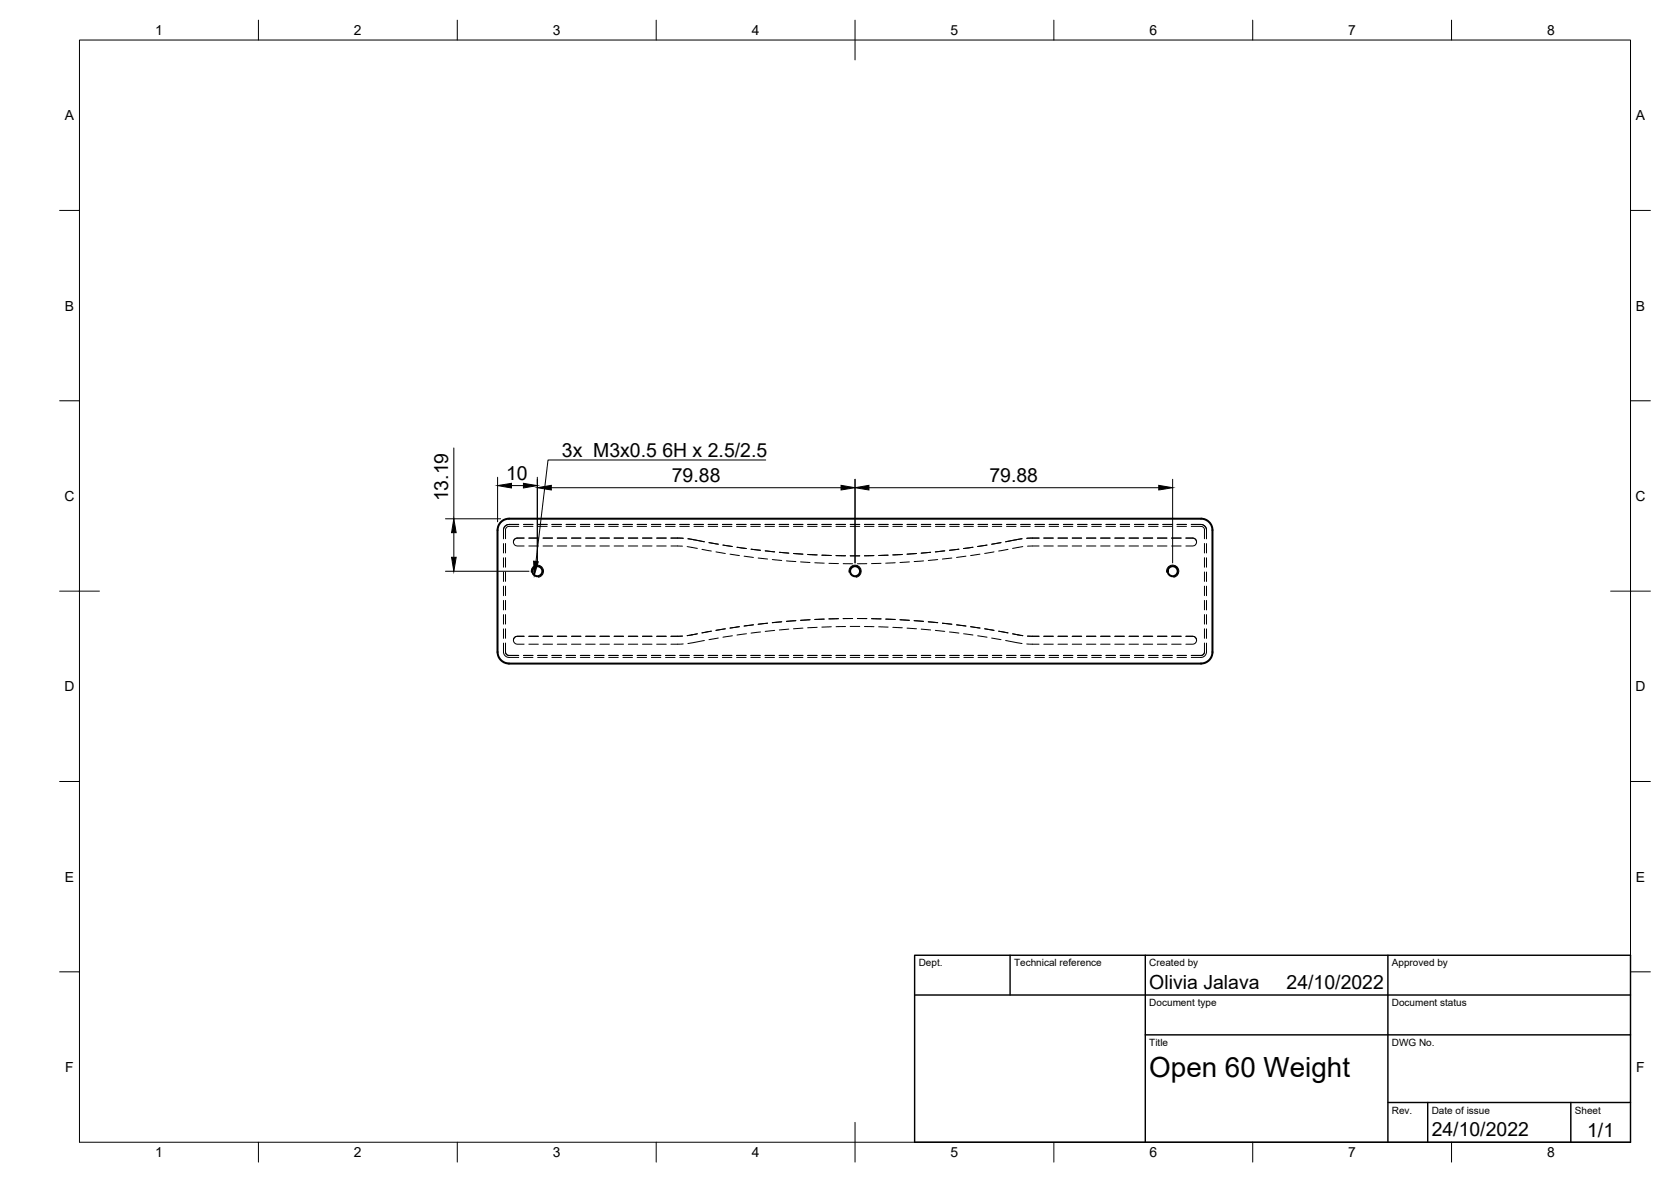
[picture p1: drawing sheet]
<svg xmlns="http://www.w3.org/2000/svg" width="420mm" height="297mm" viewBox="0 0 420 297" stroke-linecap="round" stroke-linejoin="round" font-family="sans-serif">
<!-- layer: Visible -->
<g fill="none" stroke="#000" stroke-width=".51">
<path d="M128 166.8h174M128 166.7a2.9 2.9 0 0 1-2.9-2.8v-30.7a2.87 2.87 0 0 1 2.9-2.8h174a2.87 2.87 0 0 1 2.9 2.8v30.7a2.87 2.87 0 0 1-2.9 2.8"/>
<circle cx="135.1" cy="143.5" r="1.26"/>
<circle cx="215" cy="143.5" r="1.26"/>
<circle cx="294.9" cy="143.5" r="1.26"/>
</g>
<!-- layer: Hidden -->
<g fill="none" stroke="#000" stroke-width=".25">
<path d="M126.6 133.2v2.2M126.6 136.6v2.4M127.1 136.6v2.4M128 131.8a1.41 1.41 0 0 0-1.4 1.4M128 131.8l-1 .5-.4 .9M128 131.8h2.4M129.1 136.2a.97 .97 0 0 1 1-1h1.7h-1.7a.99 .99 0 0 0-1 1 .99 .99 0 0 0 1 1h1.7M130.4 132.3h-2.4a.87 .87 0 0 0-.9 .9v2.2M131.6 131.8h2.4M131.6 132.3h2.4M133 137.2h2.4M133 135.2h2.4"/>
<path d="M135.2 131.8h2.4M135.2 132.3h2.4M136.5 137.2h2.4M136.5 135.2h2.4M138.8 131.8h2.4M138.8 132.3h2.4M140.1 137.2h2.4M140.1 135.2h2.4M142.3 131.8h2.4M142.3 132.3h2.4M143.7 137.2h2.4M143.7 135.2h2.4"/>
<path d="M145.9 131.8h2.4M145.9 132.3h2.4M147.3 137.2h2.3M147.3 135.2h2.3M149.5 131.8h2.4M149.5 132.3h2.4M150.8 137.2h2.4M150.8 135.2h2.4M153.1 131.8h2.3M153.1 132.3h2.3M154.4 137.2h2.4M154.4 135.2h2.4"/>
<path d="M156.6 131.8h2.4M156.6 132.3h2.4M158 137.2h2.4M158 135.2h2.4M160.2 131.8h2.4M160.2 132.3h2.4M161.5 137.2h2.4M161.5 135.2h2.4M163.8 131.8h2.4M163.8 132.3h2.4M165.1 137.2h2.4M165.1 135.2h2.4"/>
<path d="M167.3 131.8h2.4M167.3 132.3h2.4M168.7 137.2l2.9 .1M168.7 135.2h1.7M170.4 135.2l1.4 .1zM170.9 131.8h2.4M170.9 132.3h2.4M172.8 137.4l2.5 .4M173 135.4l1.4 .2zM174.4 135.6l2.7 .6zM174.5 131.8h2.4M174.5 132.3h2.4"/>
<path d="M176.5 138.1l2.4 .4M178.1 131.8h2.3M178.1 132.3h2.3M178.3 136.4l2.3 .4zM180 138.7l2.4 .4M181.6 131.8h2.4M181.6 132.3h2.4M181.8 137l2.3 .3zM183.6 139.3l2.3 .3M185.2 131.8h2.4M185.2 132.3h2.4M185.3 137.5l2.4 .3z"/>
<path d="M187.1 139.8l2.3 .3M188.8 131.8h2.4M188.8 132.3h2.4M188.8 138l2.4 .3zM192.4 131.8h2.3M192.4 132.3h2.3M192.4 138.4l2.4 .3zM195.9 131.8h2.4M195.9 132.3h2.4M196 138.8l2.3 .2zM199.5 131.8h2.4M199.5 132.3h2.4"/>
<path d="M199.5 139.1l2.4 .2zM203.1 139.3l2.3 .2M203.1 139.3l2.4 .2M203.1 131.8h2.3M203.1 132.3h2.3M206.7 139.5l2.3 .1zM206.7 131.8h2.3M206.7 132.3h2.3M210.2 139.6l2.4 .1zM210.2 131.8h2.4M210.2 132.3h2.4M213.8 139.7h2.4z"/>
<path d="M213.8 131.8h2.4M213.8 132.3h2.4M217.4 139.7l2.3-.1zM217.4 131.8h2.4M217.4 132.3h2.4M220.9 139.6l2.4-.1zM220.9 131.8h2.4M220.9 132.3h2.4M224.5 131.8h2.4M224.5 132.3h2.4M226.9 139.3l-2.4 .2 2.4-.2M228.1 139.3l2.3-.2z"/>
<path d="M228.1 131.8h2.4M228.1 132.3h2.4M231.6 139l2.4-.2zM231.6 131.8h2.4M231.6 132.3h2.4M235.2 138.7l2.4-.3zM235.2 131.8h2.4M235.2 132.3h2.4M238.7 138.3l2.4-.3zM238.8 131.8h2.4M238.8 132.3h2.4M242.3 137.8l2.3-.3z"/>
<path d="M242.4 131.8h2.4M242.4 132.3h2.4M242.9 139.8l-2.4 .3M245.8 137.3l2.4-.3zM245.9 131.8h2.4M245.9 132.3h2.4M246.4 139.3l-2.3 .3M249.3 136.8l2.4-.4zM249.5 131.8h2.4M249.5 132.3h2.4M249.9 138.7l-2.3 .4M252.9 136.2l2.7-.6z"/>
<path d="M253.1 131.8h2.4M253.1 132.3h2.4M253.4 138.1l-2.3 .4M255.6 135.6l1.4-.2zM256.6 131.8h2.4M256.6 132.3h2.4M257.2 137.4l-2.6 .4M258.2 135.3l1.4-.1zM259.6 135.2h1.7M260.2 131.8h2.4M260.2 132.3h2.4M261.3 137.2l-2.9 .1"/>
<path d="M262.4 137.2h2.4M262.4 135.2h2.4M263.8 131.8h2.4M263.8 132.3h2.4M266 137.2h2.4M266 135.2h2.4M267.4 131.8h2.3M267.4 132.3h2.3M269.6 137.2h2.4M269.6 135.2h2.4M270.9 131.8h2.4M270.9 132.3h2.4"/>
<path d="M273.2 137.2h2.3M273.2 135.2h2.3M274.5 131.8h2.4M274.5 132.3h2.4M276.7 137.2h2.4M276.7 135.2h2.4M278.1 131.8h2.4M278.1 132.3h2.4M280.3 137.2h2.4M280.3 135.2h2.4M281.7 131.8h2.3M281.7 132.3h2.3"/>
<path d="M283.9 137.2h2.4M283.9 135.2h2.4M285.2 131.8h2.4M285.2 132.3h2.4M287.5 137.2h2.3M287.5 135.2h2.3M288.8 131.8h2.4M288.8 132.3h2.4M291 137.2h2.4M291 135.2h2.4M292.4 131.8h2.4M292.4 132.3h2.4"/>
<path d="M294.6 137.2h2.4M294.6 135.2h2.4M296 131.8h2.3M296 132.3h2.3M299.5 132.3h2.5a.9 .9 0 0 1 .9 .9v2.2M299.5 131.8h2.4a1.39 1.39 0 0 1 1.5 1.4l-.2-.7-.7-.6zM300.9 136.2a.97 .97 0 0 0-1-1h-1.7h1.7a.99 .99 0 0 1 1 1 .99 .99 0 0 1-1 1h-1.7M302.9 136.6v2.4M303.4 133.2v2.2M303.4 136.6v2.4M126.6 140.2v2.3M126.6 143.7v2.4"/>
<path d="M126.6 147.3v2.4M126.6 150.9v2.4M126.6 154.5v2.4M126.6 158v2.4M127.1 140.2v2.3M127.1 143.7v2.4M127.1 147.3v2.4M127.1 150.9v2.4M127.1 154.4v2.4M127.1 158v2.4M133 159.9h2.4M136.5 159.9h2.4"/>
<path d="M140.1 159.9h2.4M143.7 159.9h2.4M147.3 159.9h2.3M150.8 159.9h2.4M154.4 159.9h2.4M158 159.9h2.4M161.5 159.9h2.4M165.1 159.9h2.4M168.7 159.9h1.7M170.4 159.9h1.2zM172.8 159.7l1.2-.2zM174 159.5l1.3-.2z"/>
<path d="M178.9 158.6l-2.4 .5 2.4-.5M180 158.4l2.4-.4zM183.6 157.8l2.3-.3zM184.1 159.8l-2.3 .3M187.1 157.3l2.3-.3zM187.7 159.3l-2.4 .3M190.6 140.2l2.4 .3M191.2 158.8l-2.4 .3M193 156.6l-2.4 .3 2.4-.3M194.2 156.5l2.4-.2-2.4 .2M194.2 140.6l2.4 .3M194.8 158.4l-2.4 .3"/>
<path d="M197.7 156.2l2.4-.2zM197.7 141l2.4 .1M198.3 158.1l-2.3 .2M201.3 141.2l2.4 .2M201.9 157.8l-2.4 .2M203.7 155.7l-2.4 .2 2.4-.1M204.9 155.7l2.3-.1-2.3 .1M204.9 141.4l2.3 .1M205.5 157.7l-2.4 .1M208.4 155.5h2.4zM208.4 141.6h2.4M209 157.5l-2.3 .1"/>
<path d="M212 141.7h2.4M212.6 157.4l-2.4 .1M213.8 157.4h2.4M214.4 155.4l-2.4 .1 2.4-.1M215.6 155.4l2.4 .1zM217.4 157.4l2.4 .1M218 141.7h-2.4M219.2 155.5h2.3zM220.9 157.5l2.4 .1M221.5 141.6h-2.4M224.5 157.7l2.4 .1M225.1 141.4l-2.4 .1"/>
<path d="M225.1 155.7l-2.4-.1 2.4 .1M226.3 155.7l2.4 .2-2.4-.1M228.1 157.8l2.3 .2M228.7 141.2l-2.4 .2M229.8 156l2.4 .2zM231.6 158.1l2.4 .2M232.2 141l-2.4 .1M235.2 158.4l2.4 .3M235.8 156.5l-2.4-.2 2.4 .2M235.8 140.6l-2.4 .3M237 156.6l2.3 .3-2.3-.3M238.7 158.8l2.4 .3"/>
<path d="M239.3 140.2l-2.3 .3M240.5 157l2.4 .3zM242.3 159.3l2.3 .3M244.1 157.5l2.3 .3zM245.8 159.8l2.4 .3M247.6 158l2.3 .4zM251.1 158.6l2.3 .5-2.3-.5M254.6 159.3l1.4 .2M256 159.5l1.2 .2zM258.4 159.9h1.2zM259.6 159.9h1.7M262.4 159.9h2.4"/>
<path d="M266 159.9h2.4M269.6 159.9h2.4M273.2 159.9h2.3M276.7 159.9h2.4M280.3 159.9h2.4M283.9 159.9h2.4M287.5 159.9h2.3M291 159.9h2.4M294.6 159.9h2.4M302.9 140.2v2.3M302.9 143.7v2.4M302.9 147.3v2.4"/>
<path d="M302.9 150.9v2.4M302.9 154.4v2.4M302.9 158v2.4M303.4 140.2v2.3M303.4 143.7v2.4M303.4 147.3v2.4M303.4 150.9v2.4M303.4 154.5v2.4M303.4 158v2.4M126.6 161.6v2.4l.5 .9 .9 .3h2.4M127.1 163.8l.2 .6 .4 .3h2.7M127.1 163.8l.2 .6 .5 .3h2.6"/>
<path d="M127.1 161.6v2.2M129.1 160.9a1 1 0 0 1 1-1h1.7h-1.7a.99 .99 0 0 0-1 1 .99 .99 0 0 0 1 1h1.7M131.6 164.7h2.4M131.6 165.2h2.4M133 161.9h2.4M135.2 164.7h2.4M135.2 165.2h2.4M136.5 161.9h2.4M138.8 164.7h2.4M138.8 165.2h2.4M140.1 161.9h2.4M142.3 164.7h2.4"/>
<path d="M142.3 165.2h2.4M143.7 161.9h2.4M145.9 164.7h2.4M145.9 165.2h2.4M147.3 161.9h2.3M149.5 164.7h2.4M149.5 165.2h2.4M150.8 161.9h2.4M153.1 164.7h2.3M153.1 165.2h2.3M154.4 161.9h2.4M156.6 164.7h2.4"/>
<path d="M156.6 165.2h2.4M158 161.9h2.4M160.2 164.7h2.4M160.2 165.2h2.4M161.5 161.9h2.4M163.8 164.7h2.4M163.8 165.2h2.4M165.1 161.9h2.4M167.3 164.7h2.4M167.3 165.2h2.4M170.9 164.7h2.4M170.9 165.2h2.4"/>
<path d="M171.8 161.8l-3.1 .1M174.5 164.7h2.4M174.5 165.2h2.4M177.1 161l-4.1 .7M178.1 164.7h2.3M178.1 165.2h2.3M180.6 160.3l-2.3 .4M181.6 164.7h2.4M181.6 165.2h2.4M185.2 164.7h2.4M185.2 165.2h2.4M188.8 164.7h2.4"/>
<path d="M188.8 165.2h2.4M192.4 164.7h2.3M192.4 165.2h2.3M195.9 164.7h2.4M195.9 165.2h2.4M199.5 164.7h2.4M199.5 165.2h2.4M203.1 164.7h2.3M203.1 165.2h2.3M206.7 164.7h2.3M206.7 165.2h2.3M210.2 164.7h2.4"/>
<path d="M210.2 165.2h2.4M213.8 164.7h2.4M213.8 165.2h2.4M217.4 164.7h2.4M217.4 165.2h2.4M220.9 164.7h2.4M220.9 165.2h2.4M224.5 164.7h2.4M224.5 165.2h2.4M228.1 164.7h2.4M228.1 165.2h2.4M231.6 164.7h2.4"/>
<path d="M231.6 165.2h2.4M235.2 164.7h2.4M235.2 165.2h2.4M238.8 164.7h2.4M238.8 165.2h2.4M242.4 164.7h2.4M242.4 165.2h2.4M245.9 164.7h2.4M245.9 165.2h2.4M249.3 160.3l2.4 .4M249.5 164.7h2.4M249.5 165.2h2.4"/>
<path d="M252.9 161l4.1 .7M253.1 164.7h2.4M253.1 165.2h2.4M256.6 164.7h2.4M256.6 165.2h2.4M258.2 161.8l3.1 .1M260.2 164.7h2.4M260.2 165.2h2.4M262.4 161.9h2.4M263.8 164.7h2.4M263.8 165.2h2.4M266 161.9h2.4"/>
<path d="M267.4 164.7h2.3M267.4 165.2h2.3M269.6 161.9h2.4M270.9 164.7h2.4M270.9 165.2h2.4M273.2 161.9h2.3M274.5 164.7h2.4M274.5 165.2h2.4M276.7 161.9h2.4M278.1 164.7h2.4M278.1 165.2h2.4M280.3 161.9h2.4"/>
<path d="M281.7 164.7h2.3M281.7 165.2h2.3M283.9 161.9h2.4M285.2 164.7h2.4M285.2 165.2h2.4M287.5 161.9h2.3M288.8 164.7h2.4M288.8 165.2h2.4M291 161.9h2.4M292.4 164.7h2.4M292.4 165.2h2.4M294.6 161.9h2.4"/>
<path d="M296 164.7h2.3M296 165.2h2.3M300.9 160.9a1 1 0 0 0-1-1h-1.7h1.7a.99 .99 0 0 1 1 1 .99 .99 0 0 1-1 1h-1.7M302.9 163.8l-.2 .6-.4 .3h-2.8M302.9 161.6v2.2M303.4 161.6l-.1 2.5-.4 .8-.9 .3h-2.5"/>
</g>
<!-- layer: Visible Narrow -->
<path d="M133.6 143.8a1.53 1.53 0 0 1 1.3-1.8 1.53 1.53 0 0 1 1.7 1.3 1.53 1.53 0 0 1-1.2 1.8M213.5 143.8a1.53 1.53 0 0 1 1.2-1.8 1.53 1.53 0 0 1 1.8 1.3 1.53 1.53 0 0 1-1.2 1.8M293.4 143.8a1.53 1.53 0 0 1 1.2-1.8 1.53 1.53 0 0 1 1.8 1.3 1.53 1.53 0 0 1-1.3 1.8" fill="none" stroke="#000" stroke-width=".25"/>
<!-- layer: Border -->
<g fill="none" stroke="#000" stroke-width=".25">
<path d="M20 10.1h390v276.9h-390zM65 5.1v5M115 5.1v5M165 5.1v5M215 5.1v10M265 5.1v5M315 5.1v5M365 5.1v5M15 52.9h5M410 52.9h5M15 100.7h5M410 100.7h5"/>
<path d="M15 148.6h10M405 148.6h10M15 196.4h5M410 196.4h5M15 244.2h5M410 244.2h5M65 287v5M115 287v5M165 287v5M215 282.1v9.9M265 287v5M315 287v5"/>
<path d="M365 287v5"/>
</g>
<!-- layer: TitleBlock -->
<path d="M230 240.1h180v46.9h-180zM230 250h180M254 240.1v9.9M288 240.1v46.9M349 240.1v46.9M288 260.1h122M349 277.1h61M359 277.1v9.9M395 277.1v9.9" fill="none" stroke="#000" stroke-width=".36"/>
<!-- layer: Annotations -->
<path d="M134.2 141l1.1 .2-1 3.4z" fill="#000" stroke="#000" stroke-width=".25"/>
<path d="M192.5 115.6h-54.7l-3 25.5" fill="none" stroke="#000" stroke-width=".25"/>
<!-- layer: Dimensions -->
<path d="M114.1 112.6v17.8M125.1 119.9v11.2M135.1 119.9v21.6M112 130.4h13.9M114.1 133.9v6.1M128.6 122h3M138.6 122.6h72.9M215 120.4v21.1M218.5 122.6h72.9M294.9 120.4v21.1M112 143.6h21" fill="none" stroke="#000" stroke-width=".25"/>
<path d="M114.1 130.4l.6 3.5h-1.2zM125.1 122l3.5-.5v1.1zM131.6 121.5l3.5 .5-3.5 .6zM135.1 122.6l3.5-.6v1.1zM211.5 122l3.5 .6-3.5 .5zM215 122.6l3.5-.6v1.1zM291.4 122l3.5 .6-3.5 .5zM113.5 140h1.2l-.6 3.6z" fill="#000" stroke="#000" stroke-width=".25"/>
<text font-size="7" x="289" y="270.6">Open 60 Weight</text>
<g font-size="4.9">
<text x="141.3" y="114.9">3x M3x0.5</text>
<text x="166.6" y="114.9">6H x 2.5/2.5</text>
<text x="127.2" y="120.6">10</text>
<text x="168.9" y="121.1">79.88</text>
<text x="248.8" y="121.1">79.88</text>
<text x="112.6" y="126" transform="rotate(-90 112.6 126)">13.19</text>
<text x="289" y="248.5">Olivia Jalava</text>
<text x="323.5" y="248.5">24/10/2022</text>
<text x="360" y="285.5">24/10/2022</text>
<text x="399.1" y="285.7">1/1</text>
</g>
<g font-size="3.5">
<text x="39" y="8.8">1</text>
<text x="89" y="8.8">2</text>
<text x="139" y="8.8">3</text>
<text x="189" y="8.8">4</text>
<text x="239" y="8.8">5</text>
<text x="289" y="8.8">6</text>
<text x="339" y="8.8">7</text>
<text x="389" y="8.8">8</text>
<text x="16.3" y="30.2">A</text>
<text x="411.3" y="30.2">A</text>
<text x="16.3" y="78">B</text>
<text x="411.3" y="78">B</text>
<text x="16.2" y="125.9">C</text>
<text x="411.2" y="125.9">C</text>
<text x="16.2" y="173.7">D</text>
<text x="411.2" y="173.7">D</text>
<text x="16.3" y="221.6">E</text>
<text x="411.3" y="221.6">E</text>
<text x="16.4" y="269.4">F</text>
<text x="411.4" y="269.4">F</text>
<text x="39" y="290.8">1</text>
<text x="89" y="290.8">2</text>
<text x="139" y="290.8">3</text>
<text x="189" y="290.8">4</text>
<text x="239" y="290.8">5</text>
<text x="289" y="290.8">6</text>
<text x="339" y="290.8">7</text>
<text x="389" y="290.8">8</text>
</g>
<g font-size="2.5">
<text x="231" y="242.9">Dept.</text>
<text x="255" y="242.9">Technical reference</text>
<text x="289" y="242.9">Created by</text>
<text x="350" y="242.9">Approved by</text>
<text x="289" y="252.8">Document type</text>
<text x="350" y="252.8">Document status</text>
<text x="289" y="262.9">Title</text>
<text x="350" y="262.9">DWG No.</text>
<text x="350" y="279.9">Rev.</text>
<text x="360" y="279.9">Date of issue</text>
<text x="396" y="279.9">Sheet</text>
</g>
</svg>
